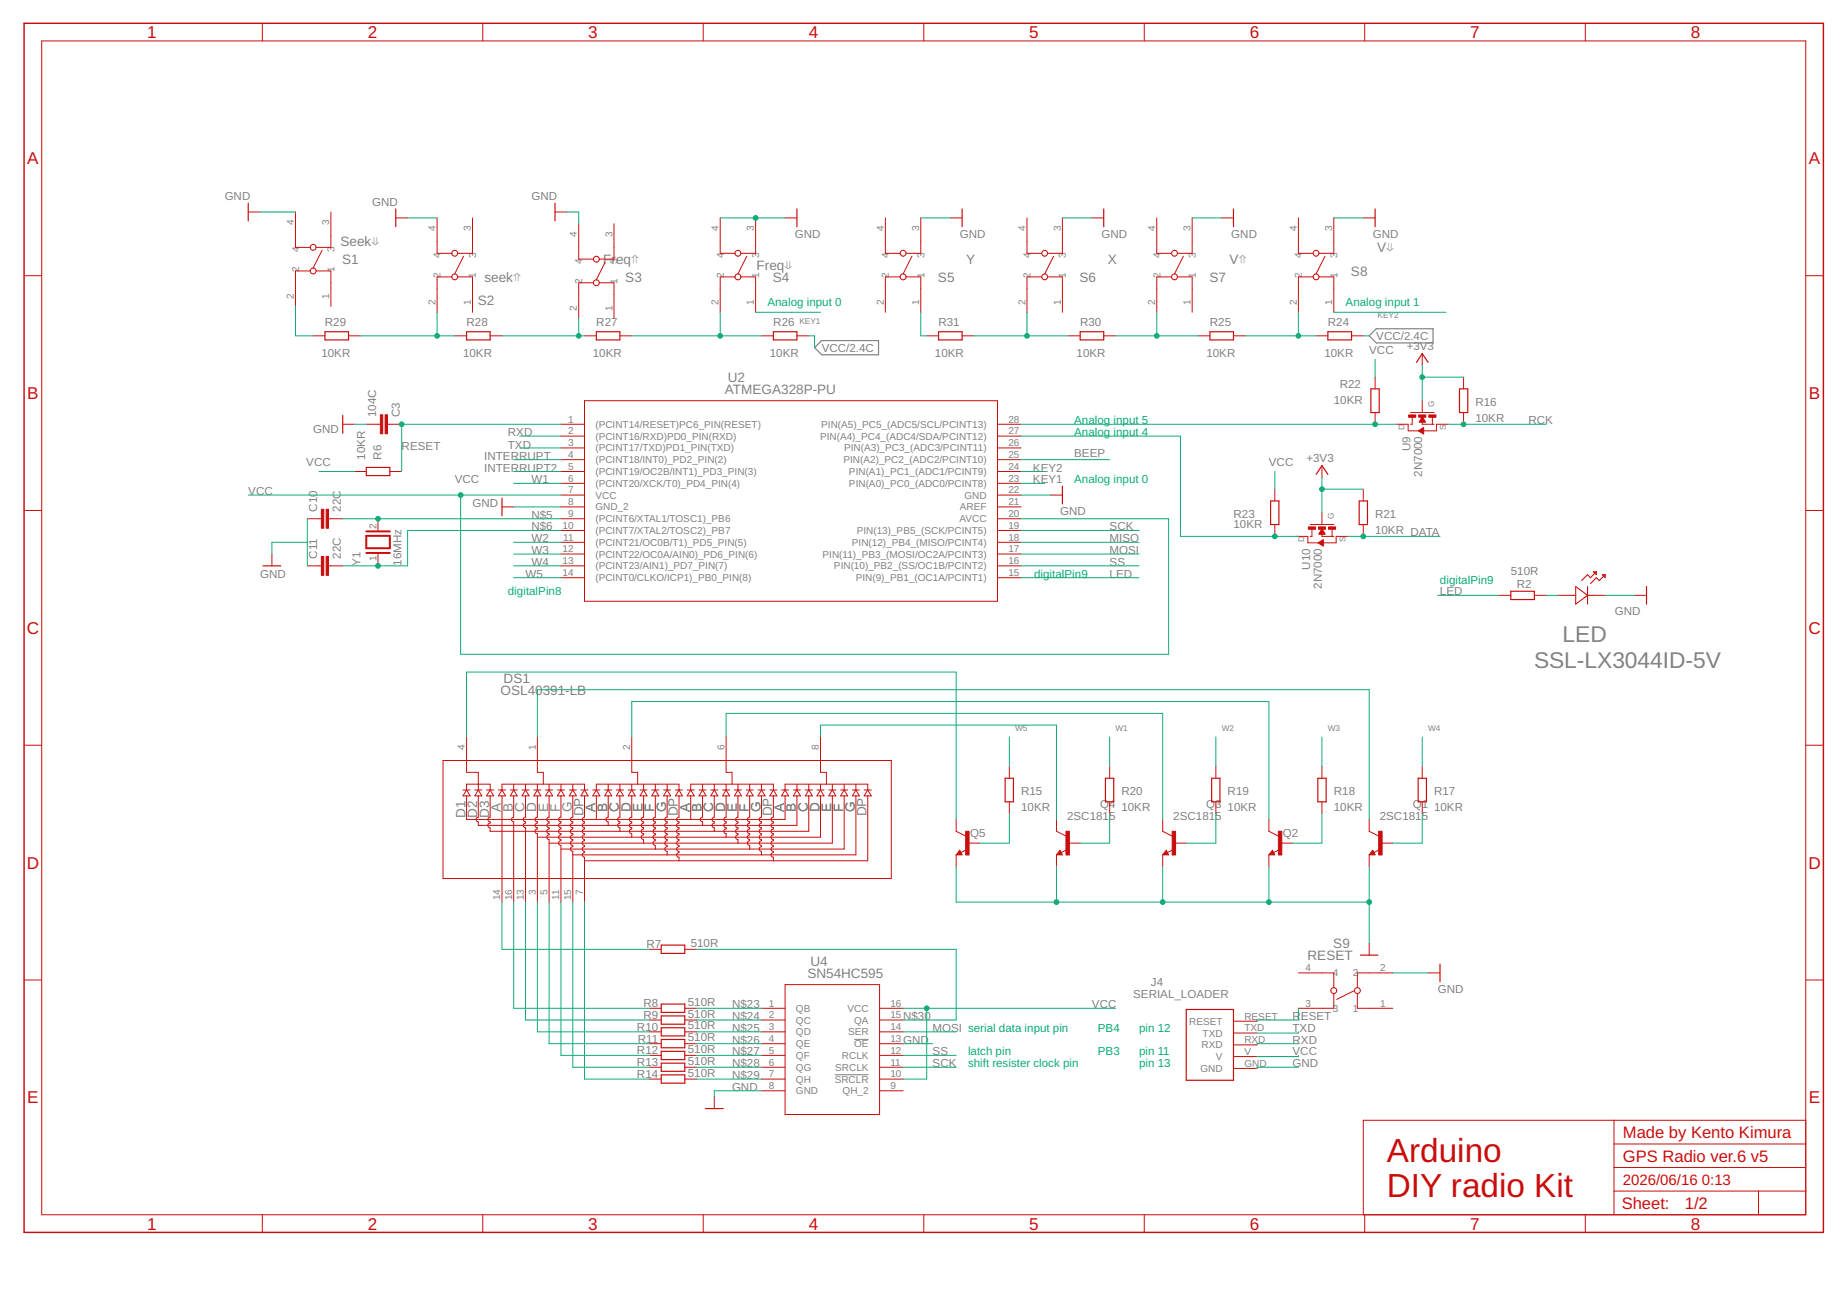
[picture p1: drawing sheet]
<svg xmlns="http://www.w3.org/2000/svg" width="297mm" height="210mm" viewBox="0 0 297 210" stroke-linecap="round" stroke-linejoin="round" font-family="sans-serif">
<path d="M134.2 172.9h5.5M137.4 167.2h2.3" fill="none" stroke="#808080" stroke-width=".16"/>
<path d="M131 55.9l1.1-1.1h9.2v2.3h-9.2zM221.3 52.9h9.2v2.3h-9.2l-1.1-1.2z" fill="none" stroke="#808080" stroke-width=".19"/>
<g fill="none" stroke="#c90d0c" stroke-width=".16">
<path d="M6.7 6.6h283.7v188.8h-283.7zM42.2 3.7v2.9M77.6 3.7v2.9M113.1 3.7v2.9M148.6 3.7v2.9M184 3.7v2.9M219.5 3.7v2.9M255 3.7v2.9M39.9 34.1h1.9M47.5 34.1v5.7h2.4M49.9 39.8a.48 .48 0 0 0 .5 .5 .48 .48 0 0 0 .4-.5M49.9 39.8a.48 .48 0 0 1 .5-.5 .48 .48 0 0 1 .4 .5"/>
<path d="M53.2 34.1v5.7h-2.4M63.6 35.1h2M70.3 35.1v5.6h2.4M76 35.1v5.6h-2.4M89.3 34.1h1.9M93.1 36v5.7h2.3M98.7 36v5.7h-2.3M115.8 35.1v5.6h2.4M121.5 35.1v5.6h-2.4M126.3 35.1h1.9M142.4 35.1v5.6h2.4M148.1 35.1v5.6h-2.4"/>
<path d="M152.8 35.1h1.9M165.2 35.1v5.6h2.3M170.9 35.1v5.6h-2.4M175.6 35.1h1.9M186 35.1v5.6h2.4M191.7 35.1v5.6h-2.3M196.5 35.1h1.9M208.8 35.1v5.6h2.4M214.5 35.1v5.6h-2.4M219.2 35.1h1.9M3.9 44.3h2.8M49.9 43.6a.48 .48 0 0 0 .5 .4 .48 .48 0 0 0 .4-.4"/>
<path d="M49.9 43.6h-2.4v5.7M50.4 43.1a.47 .47 0 0 0-.5 .5M50.4 43.1a.47 .47 0 0 1 .4 .5M50.4 54h1.9M50.8 43.6h2.4v5.7M51.8 40.3l-1.4 2.8M56 54h2M72.7 44.5a.48 .48 0 0 0 .4 .5 .48 .48 0 0 0 .5-.5M72.7 40.7a.48 .48 0 0 0 .4 .5 .48 .48 0 0 0 .5-.5M72.7 40.7a.48 .48 0 0 1 .4-.4 .48 .48 0 0 1 .5 .4M72.7 44.5h-2.4v5.7M73.1 44a.47 .47 0 0 0-.4 .5"/>
<path d="M73.1 44a.51 .51 0 0 1 .5 .5M73.1 54h1.9M73.6 44.5h2.4v5.7M74.5 41.2l-1.4 2.8M78.8 54h1.9M94 54h1.9M95.4 45.5a.47 .47 0 0 0 .5 .5 .47 .47 0 0 0 .5-.5M95.4 41.7a.47 .47 0 0 0 .5 .5 .47 .47 0 0 0 .5-.5M95.4 41.7a.47 .47 0 0 1 .5-.5 .47 .47 0 0 1 .5 .5M95.4 45.5h-2.3v5.7M95.9 45a.47 .47 0 0 0-.5 .5M95.9 45a.47 .47 0 0 1 .5 .5"/>
<path d="M96.4 45.5h2.3v5.7M97.3 42.2l-1.4 2.8M99.7 54h1.9M118.2 44.5a.48 .48 0 0 0 .5 .5 .48 .48 0 0 0 .4-.5M118.2 40.7a.48 .48 0 0 0 .5 .5 .48 .48 0 0 0 .4-.5M118.2 40.7a.48 .48 0 0 1 .5-.4 .48 .48 0 0 1 .4 .4M118.2 44.5h-2.4v5.7M118.7 44a.51 .51 0 0 0-.5 .5M118.7 44a.47 .47 0 0 1 .4 .5M119.1 44.5h2.4v5.7M120.1 41.2l-1.4 2.8M122.5 54h1.9"/>
<path d="M128.2 54h1.9M144.8 44.5a.48 .48 0 0 0 .4 .5 .48 .48 0 0 0 .5-.5M144.8 40.7a.48 .48 0 0 0 .4 .5 .48 .48 0 0 0 .5-.5M144.8 40.7a.48 .48 0 0 1 .4-.4 .48 .48 0 0 1 .5 .4M144.8 44.5h-2.4v5.7M145.2 44a.51 .51 0 0 0-.4 .5M145.2 44a.47 .47 0 0 1 .5 .5M145.7 44.5h2.4v5.7M146.7 41.2l-1.5 2.8M149 54h1.9M154.7 54h1.9M167.5 44.5a.48 .48 0 0 0 .5 .5 .48 .48 0 0 0 .5-.5"/>
<path d="M167.5 40.7a.48 .48 0 0 0 .5 .5 .48 .48 0 0 0 .5-.5M167.5 40.7a.48 .48 0 0 1 .5-.4 .48 .48 0 0 1 .5 .4M167.5 44.5h-2.3v5.7M168 44a.51 .51 0 0 0-.5 .5M168 44a.51 .51 0 0 1 .5 .5M168.5 44.5h2.4v5.7M169.4 41.2l-1.4 2.8M171.8 54h1.9M177.5 54h1.9M188.4 44.5a.48 .48 0 0 0 .5 .5 .48 .48 0 0 0 .5-.5M188.4 40.7a.48 .48 0 0 0 .5 .5 .48 .48 0 0 0 .5-.5M188.4 40.7a.48 .48 0 0 1 .5-.4 .48 .48 0 0 1 .5 .4"/>
<path d="M188.4 44.5h-2.4v5.7M188.9 44a.51 .51 0 0 0-.5 .5M188.9 44a.47 .47 0 0 1 .5 .5M189.4 44.5h2.3v5.7M190.3 41.2l-1.4 2.8M192.7 54h1.9M198.4 54h1.9M211.2 44.5a.48 .48 0 0 0 .5 .5 .48 .48 0 0 0 .4-.5M211.2 40.7a.48 .48 0 0 0 .5 .5 .48 .48 0 0 0 .4-.5M211.2 40.7a.48 .48 0 0 1 .5-.4 .48 .48 0 0 1 .4 .4M211.2 44.5h-2.4v5.7M211.7 44a.51 .51 0 0 0-.5 .5"/>
<path d="M211.7 44a.51 .51 0 0 1 .4 .5M211.7 54h1.9M212.1 44.5h2.4v5.7M213.1 41.2l-1.4 2.8M217.4 54h1.8M228.7 56.9v1.9M290.4 44.3h2.8M55.1 68.2h1.9M57 75.8h1.9M58.9 68.2h2.3M62.3 68.2h2.3M62.7 75.8h1.9"/>
<path d="M90.2 79.6h3.8M90.2 75.8h3.8M90.2 68.2h3.8M90.2 70.1h3.8M90.2 72.1h3.8M90.2 73.9h3.8M90.2 77.7h3.8M94 64.5h66.4v32.2h-66.4zM160.4 79.6h3.8M160.4 75.8h3.8M160.4 68.2h3.8M160.4 70.1h3.8"/>
<path d="M160.4 72.1h3.8M160.4 73.9h3.8M160.4 77.7h3.8M169 79.6h1.9M205 78.7v1.9M212.6 74.9v1.9M219.2 78.7v1.9M221.1 60.7v1.8M221.1 66.4v1.8M224.6 68.2h1.9v1.1h1.7M226.8 66.4h3.8M227.1 67.1v1.1h-.3"/>
<path d="M228.7 64.5v1.9M228.7 67.9v.3h1.9M230.4 67.1v1.1M232.9 68.2h-1.9v1.1h-2.1M235.4 60.7v1.8M235.4 66.4v1.8M3.9 82.1h2.8M43.7 89.1v1.9M49.4 83.4h2.3M49.4 91h2.3M52.8 83.4h2.3M52.8 91h2.3"/>
<path d="M60.8 83.4v1.9M60.8 89.1v1.9M80.7 81.5h1.9M90.2 83.4h3.8M90.2 91h3.8M90.2 81.5h3.8M90.2 85.3h3.8M90.2 87.2h3.8M90.2 89.1h3.8M90.2 92.9h3.8M160.4 83.4h3.8M160.4 91h3.8"/>
<path d="M160.4 81.5h3.8M160.4 85.3h3.8M160.4 87.2h3.8M160.4 89.1h3.8M160.4 92.9h3.8M205 84.4v1.9M208.4 86.3h1.9v1h1.7M210.7 84.4h3.8M211 85.1v1.2h-.3M212.6 82.5v1.9M212.6 85.9v.4h1.9M214.2 85.1v1.2"/>
<path d="M216.8 86.3h-1.9v1h-2.1M219.2 84.4v1.9M241.1 95.8h1.9M246.8 95.8h1.9M250.5 95.8h2M256.2 95.8h1.9M262.9 95.8h1.9M290.4 82.1h2.8M3.9 119.9h2.8M75 118.5v5.7h1.9v2.9M86.4 118.5v5.7h1v1.9M101.6 118.5v5.7h1v1.9"/>
<path d="M116.8 118.5v5.7h.9v1.9M132 118.5v5.7h.9v1.9M290.4 119.9h2.8M71.2 122.3h72.1v19h-72.1zM74.5 127.1h1.1M75 128v3.8h51.3v-3.8M75 127.1v-1h3.8v1M75 127.1l.6 .9h-1.1zM76.4 127.1h1.1M76.9 128v3.4a.37 .37 0 0 0-.3 .4 .37 .37 0 0 0 .3 .4v.6h51.3v-4.8M76.9 127.1l.6 .9h-1.1zM78.3 127.1h1.1"/>
<path d="M78.8 128v3.4a.37 .37 0 0 0-.4 .4 .37 .37 0 0 0 .4 .4v.2a.38 .38 0 0 0-.4 .4 .38 .38 0 0 0 .4 .3v.6h51.3v-5.7M78.8 127.1l.6 .9h-1.1zM80.2 127.1h1.1M80.7 127.1v-1h13.3v1M80.7 128v17.1M80.7 127.1l.6 .9h-1.1zM82.1 127.1h1.1M82.6 128v3.4a.37 .37 0 0 0-.3 .4 .37 .37 0 0 0 .3 .4v12.9M82.6 126.1v1M82.6 127.1l.6 .9h-1.1zM83.9 127.1h1.2M84.5 128v3.4a.37 .37 0 0 0-.4 .4 .37 .37 0 0 0 .4 .4v.2a.38 .38 0 0 0-.4 .4 .38 .38 0 0 0 .4 .3v12"/>
<path d="M84.5 126.1v1M84.5 127.1l.6 .9h-1.2zM85.9 127.1h1.1M86.4 128v3.4a.37 .37 0 0 0-.4 .4 .37 .37 0 0 0 .4 .4v.2a.38 .38 0 0 0-.4 .4 .38 .38 0 0 0 .4 .3v.2a.38 .38 0 0 0-.4 .4 .38 .38 0 0 0 .4 .4v11M86.4 126.1v1M86.4 127.1l.6 .9h-1.1zM87.7 127.1h1.2M88.3 128v3.4a.37 .37 0 0 0-.4 .4 .37 .37 0 0 0 .4 .4v.2a.38 .38 0 0 0-.4 .4 .38 .38 0 0 0 .4 .3v.2a.38 .38 0 0 0-.4 .4 .38 .38 0 0 0 .4 .4v.2a.38 .38 0 0 0-.4 .4 .38 .38 0 0 0 .4 .3v10.1M88.3 126.1v1M88.3 127.1l.6 .9h-1.2zM89.6 127.1h1.2M90.2 128v3.4a.37 .37 0 0 0-.4 .4 .37 .37 0 0 0 .4 .4v.2a.38 .38 0 0 0-.4 .4 .38 .38 0 0 0 .4 .3v.2a.38 .38 0 0 0-.4 .4 .38 .38 0 0 0 .4 .4v.2a.38 .38 0 0 0-.4 .4 .38 .38 0 0 0 .4 .3v.2a.38 .38 0 0 0-.4 .4 .38 .38 0 0 0 .4 .4v9.1"/>
<path d="M90.2 126.1v1M90.2 127.1l.6 .9h-1.2zM91.5 127.1h1.2M92.1 128v3.4a.37 .37 0 0 0-.4 .4 .37 .37 0 0 0 .4 .4v.2a.38 .38 0 0 0-.4 .4 .38 .38 0 0 0 .4 .3v.2a.38 .38 0 0 0-.4 .4 .38 .38 0 0 0 .4 .4v.2a.38 .38 0 0 0-.4 .4 .38 .38 0 0 0 .4 .3v.2a.38 .38 0 0 0-.4 .4 .38 .38 0 0 0 .4 .4v.2a.38 .38 0 0 0-.4 .4 .38 .38 0 0 0 .4 .3v8.2M92.1 126.1v1M92.1 127.1l.6 .9h-1.2zM93.4 127.1h1.2M94 128v3.4a.37 .37 0 0 0-.4 .4 .37 .37 0 0 0 .4 .4v.2a.38 .38 0 0 0-.4 .4 .38 .38 0 0 0 .4 .3v.2a.38 .38 0 0 0-.4 .4 .38 .38 0 0 0 .4 .4v.2a.38 .38 0 0 0-.4 .4 .38 .38 0 0 0 .4 .3v.2a.38 .38 0 0 0-.4 .4 .38 .38 0 0 0 .4 .4v.2a.38 .38 0 0 0-.4 .4 .38 .38 0 0 0 .4 .3v.2a.38 .38 0 0 0-.4 .4 .38 .38 0 0 0 .4 .4v7.2M94 127.1l.6 .9h-1.2zM95.3 127.1h1.2M95.9 127.1v-1h13.3v1M95.9 127.1l.6 .9h-1.2z"/>
<path d="M95.9 128v3.8M97.2 127.1h1.2M97.8 128v3.4a.37 .37 0 0 0-.4 .4 .37 .37 0 0 0 .4 .4v.6M97.8 126.1v1M97.8 127.1l.6 .9h-1.2zM99.1 127.1h1.2M99.7 128v3.4a.37 .37 0 0 0-.4 .4 .37 .37 0 0 0 .4 .4v.2a.38 .38 0 0 0-.4 .4 .38 .38 0 0 0 .4 .3v.6M99.7 126.1v1M99.7 127.1l.6 .9h-1.2zM101 127.1h1.2M101.6 128v3.4a.37 .37 0 0 0-.4 .4 .37 .37 0 0 0 .4 .4v.2a.38 .38 0 0 0-.4 .4 .38 .38 0 0 0 .4 .3v.2a.38 .38 0 0 0-.4 .4 .38 .38 0 0 0 .4 .4v.6M101.6 126.1v1"/>
<path d="M101.6 127.1l.6 .9h-1.2zM102.9 127.1h1.2M103.5 128v3.4a.37 .37 0 0 0-.4 .4 .37 .37 0 0 0 .4 .4v.2a.38 .38 0 0 0-.4 .4 .38 .38 0 0 0 .4 .3v.2a.38 .38 0 0 0-.4 .4 .38 .38 0 0 0 .4 .4v.2a.38 .38 0 0 0-.4 .4 .38 .38 0 0 0 .4 .3v.6M103.5 126.1v1M103.5 127.1l.6 .9h-1.2zM104.8 127.1h1.2M105.4 128v3.4a.37 .37 0 0 0-.4 .4 .37 .37 0 0 0 .4 .4v.2a.38 .38 0 0 0-.4 .4 .38 .38 0 0 0 .4 .3v.2a.38 .38 0 0 0-.4 .4 .38 .38 0 0 0 .4 .4v.2a.38 .38 0 0 0-.4 .4 .38 .38 0 0 0 .4 .3v.2a.38 .38 0 0 0-.4 .4 .38 .38 0 0 0 .4 .4v.6M105.4 126.1v1M105.4 127.1l.6 .9h-1.2zM106.7 127.1h1.2M107.3 128v3.4a.37 .37 0 0 0-.4 .4 .37 .37 0 0 0 .4 .4v.2a.38 .38 0 0 0-.4 .4 .38 .38 0 0 0 .4 .3v.2a.38 .38 0 0 0-.4 .4 .38 .38 0 0 0 .4 .4v.2a.38 .38 0 0 0-.4 .4 .38 .38 0 0 0 .4 .3v.2a.38 .38 0 0 0-.4 .4 .38 .38 0 0 0 .4 .4v.2a.38 .38 0 0 0-.4 .4 .38 .38 0 0 0 .4 .3v.6M107.3 126.1v1"/>
<path d="M107.3 127.1l.6 .9h-1.2zM108.6 127.1h1.1M109.2 128v3.4a.37 .37 0 0 0-.4 .4 .37 .37 0 0 0 .4 .4v.2a.38 .38 0 0 0-.4 .4 .38 .38 0 0 0 .4 .3v.2a.38 .38 0 0 0-.4 .4 .38 .38 0 0 0 .4 .4v.2a.38 .38 0 0 0-.4 .4 .38 .38 0 0 0 .4 .3v.2a.38 .38 0 0 0-.4 .4 .38 .38 0 0 0 .4 .4v.2a.38 .38 0 0 0-.4 .4 .38 .38 0 0 0 .4 .3v.2a.38 .38 0 0 0-.4 .4 .38 .38 0 0 0 .4 .4v.6M109.2 127.1l.5 .9h-1.1zM110.5 127.1h1.2M111.1 127.1v-1h13.3v1M111.1 127.1l.6 .9h-1.2zM111.1 128v3.8M112.4 127.1h1.2M113 128v3.4a.37 .37 0 0 0-.4 .4 .37 .37 0 0 0 .4 .4v.6M113 126.1v1M113 127.1l.6 .9h-1.2z"/>
<path d="M114.3 127.1h1.1M114.9 128v3.4a.37 .37 0 0 0-.4 .4 .37 .37 0 0 0 .4 .4v.2a.38 .38 0 0 0-.4 .4 .38 .38 0 0 0 .4 .3v.6M114.9 126.1v1M114.9 127.1l.5 .9h-1.1zM116.2 127.1h1.1M116.8 128v3.4a.37 .37 0 0 0-.4 .4 .37 .37 0 0 0 .4 .4v.2a.38 .38 0 0 0-.4 .4 .38 .38 0 0 0 .4 .3v.2a.38 .38 0 0 0-.4 .4 .38 .38 0 0 0 .4 .4v.6M116.8 126.1v1M116.8 127.1l.5 .9h-1.1zM118.1 127.1h1.2M118.7 128v3.4a.37 .37 0 0 0-.4 .4 .37 .37 0 0 0 .4 .4v.2a.38 .38 0 0 0-.4 .4 .38 .38 0 0 0 .4 .3v.2a.38 .38 0 0 0-.4 .4 .38 .38 0 0 0 .4 .4v.2a.38 .38 0 0 0-.4 .4 .38 .38 0 0 0 .4 .3v.6M118.7 126.1v1M118.7 127.1l.6 .9h-1.2z"/>
<path d="M120 127.1h1.1M120.6 128v3.4a.37 .37 0 0 0-.4 .4 .37 .37 0 0 0 .4 .4v.2a.38 .38 0 0 0-.4 .4 .38 .38 0 0 0 .4 .3v.2a.38 .38 0 0 0-.4 .4 .38 .38 0 0 0 .4 .4v.2a.38 .38 0 0 0-.4 .4 .38 .38 0 0 0 .4 .3v.2a.38 .38 0 0 0-.4 .4 .38 .38 0 0 0 .4 .4v.6M120.6 126.1v1M120.6 127.1l.5 .9h-1.1zM121.9 127.1h1.1M122.5 128v3.4a.37 .37 0 0 0-.4 .4 .37 .37 0 0 0 .4 .4v.2a.38 .38 0 0 0-.4 .4 .38 .38 0 0 0 .4 .3v.2a.38 .38 0 0 0-.4 .4 .38 .38 0 0 0 .4 .4v.2a.38 .38 0 0 0-.4 .4 .38 .38 0 0 0 .4 .3v.2a.38 .38 0 0 0-.4 .4 .38 .38 0 0 0 .4 .4v.2a.38 .38 0 0 0-.4 .4 .38 .38 0 0 0 .4 .3v.6M122.5 126.1v1M122.5 127.1l.5 .9h-1.1zM123.8 127.1h1.1M124.4 128v3.4a.37 .37 0 0 0-.4 .4 .37 .37 0 0 0 .4 .4v.2a.38 .38 0 0 0-.4 .4 .38 .38 0 0 0 .4 .3v.2a.38 .38 0 0 0-.4 .4 .38 .38 0 0 0 .4 .4v.2a.38 .38 0 0 0-.4 .4 .38 .38 0 0 0 .4 .3v.2a.38 .38 0 0 0-.4 .4 .38 .38 0 0 0 .4 .4v.2a.38 .38 0 0 0-.4 .4 .38 .38 0 0 0 .4 .3v.2a.38 .38 0 0 0-.4 .4 .38 .38 0 0 0 .4 .4v.6M124.4 127.1l.5 .9h-1.1zM125.7 127.1h1.1"/>
<path d="M126.3 127.1v-1h13.3v1M126.3 127.1l.5 .9h-1.1zM127.6 127.1h1.1M128.2 127.1l.5 .9h-1.1zM128.2 126.1v1M129.5 127.1h1.1M130.1 127.1l.5 .9h-1.1zM130.1 126.1v1M131.4 127.1h1.1M132 126.1v1M132 128v6.7h-45.6M132 127.1l.5 .9h-1.1z"/>
<path d="M133.3 127.1h1.1M133.9 128v7.6h-45.6M133.9 127.1l.5 .9h-1.1zM133.9 126.1v1M135.2 127.1h1.1M135.8 128v8.6h-45.6M135.8 127.1l.5 .9h-1.1zM135.8 126.1v1M137.1 127.1h1.1M137.6 128v9.5h-45.5M137.6 127.1l.6 .9h-1.1zM137.6 126.1v1"/>
<path d="M139 127.1h1.1M139.6 128v10.5h-45.6M139.6 127.1l.5 .9h-1.1zM153.8 131.8v1.9l1.5 .8M153.8 137.5v1.9M154.3 136.8l.4 .7h-.9zM155.4 136.7l-.9 .4M155.7 135.6h1.9M162.3 123.3v1.9M162.3 129v1.9M169.9 131.8v1.9l1.5 .8M169.9 137.5v1.9"/>
<path d="M170.5 136.8l.4 .7h-1zM171.6 136.7l-.9 .4M171.8 135.6h1.9M178.5 123.3v1.9M178.5 129v1.9M187 131.8v1.9l1.5 .8M187 137.5v1.9M187.6 136.8l.3 .7h-.9zM188.7 136.7l-1 .4M188.9 135.6h1.9M195.5 123.3v1.9M195.5 129v1.9"/>
<path d="M204.1 131.8v1.9l1.5 .8M204.1 137.5v1.9M204.6 136.8l.4 .7h-.9zM205.7 136.7l-.9 .4M206 135.6h1.9M212.6 123.3v1.9M212.6 129v1.9M220.2 131.8v1.9l1.5 .8M220.2 137.5v1.9M220.8 136.8l.3 .7h-.9zM221.9 136.7l-1 .4M222.1 135.6h1.9"/>
<path d="M228.7 123.3v1.9M228.7 129v1.9M3.9 157.6h2.8M104.4 152.7h1.9M110.1 152.7h1.9M126.3 158.4h15.2v20.9h-15.2zM208.8 156.5h5.7v2.4M214.5 158.9a.48 .48 0 0 1 .5 .4 .48 .48 0 0 1-.5 .5M214.5 158.9a.48 .48 0 0 0-.5 .4 .48 .48 0 0 0 .5 .5M214.5 159.8v2.4h-5.7M217.8 159.3a.47 .47 0 0 0 .5 .5M217.8 159.3l-2.8 1.5"/>
<path d="M218.3 158.9a.44 .44 0 0 0-.5 .4M218.3 158.9a.48 .48 0 0 1 .5 .4 .48 .48 0 0 1-.5 .5M218.3 159.8v2.4h5.7M220.2 151.7v1.9M224 156.5h-5.7v2.4M229.7 156.5h1.9M290.4 157.6h2.8M104.4 162.2h1.9M104.4 164.1h1.9M104.4 166h1.9M104.4 167.9h1.9M104.4 169.8h1.9"/>
<path d="M104.4 171.7h1.9M104.4 173.6h1.9M110.1 162.2h1.9M110.1 164.1h1.9M110.1 166h1.9M110.1 167.9h1.9M110.1 169.8h1.9M110.1 171.7h1.9M110.1 173.6h1.9M114.9 176.4v1.9M122.5 162.2h3.8M122.5 164.1h3.8"/>
<path d="M122.5 166h3.8M122.5 167.9h3.8M122.5 169.8h3.8M122.5 171.7h3.8M122.5 173.6h3.8M122.5 175.5h3.8M141.5 162.2h3.7M141.5 164.1h3.7M141.5 166h3.7M141.5 167.9h3.7M141.5 169.8h3.7M141.5 171.7h3.7"/>
<path d="M141.5 173.6h3.7M141.5 175.5h3.7M198.4 166.2h3.8M198.4 168.1h3.8M198.4 164.3h3.8M198.4 169.9h3.8M198.4 171.9h3.8M42.2 195.4v2.8M77.6 195.4v2.8M113.1 195.4v2.8M148.6 195.4v2.8M184 195.4v2.8"/>
<path d="M219.5 195.4v2.8M255 195.4v2.8M259.6 191.6h30.8M259.6 180.2v15.2M259.6 187.8h30.8M259.6 184h30.8M282.8 191.6v3.8M290.4 180.2h-71.2v15.2"/>
</g>
<path d="M3.9 3.7h289.3v194.5h-289.3z" fill="none" stroke="#c90d0c" stroke-width=".23"/>
<g fill="none" stroke="#c90d0c" stroke-width=".19">
<path d="M39.9 32.7v2.8M63.6 33.6v2.9M89.3 32.7v2.8M128.2 33.6v2.9M154.7 33.6v2.9M177.5 33.6v2.9M198.4 33.6v2.9M221.1 33.6v2.9M52.3 53.4h3.7v1.3h-3.7zM75 53.4h3.8v1.3h-3.8zM95.9 53.4h3.8v1.3h-3.8zM124.4 53.4h3.8v1.3h-3.8z"/>
<path d="M150.9 53.4h3.8v1.3h-3.8zM173.7 53.4h3.8v1.3h-3.8zM194.6 53.4h3.8v1.3h-3.8zM213.6 53.4h3.8v1.3h-3.8zM227.8 58.3l.9-1.4 1 1.4M55.1 66.8v2.9M58.9 75.2h3.8v1.3h-3.8zM170.9 78.2v2.8M211.7 76.3l.9-1.4 1 1.4M220.5 62.5h1.3v3.9h-1.3zM234.7 62.5h1.4v3.9h-1.4zM42.3 91h2.8"/>
<path d="M80.7 80.1v2.9M204.3 80.6h1.4v3.8h-1.4zM218.6 80.6h1.3v3.8h-1.3zM243 95.1h3.8v1.3h-3.8zM264.8 94.3v2.9M154.3 137.1v.2h.2l-.2-.4-.3 .5h.5M161.6 125.2h1.4v3.8h-1.4zM170.5 137.1l-.1 .2h.3l-.2-.4-.4 .5h.6M177.8 125.2h1.3v3.8h-1.3zM187.6 137.1l-.1 .2h.2l-.1-.4-.4 .5h.5M194.9 125.2h1.3v3.8h-1.3zM204.6 137.1l-.1 .2h.3l-.2-.4-.3 .5h.5"/>
<path d="M211.9 125.2h1.4v3.8h-1.4zM220.8 137.1l-.1 .2h.3l-.2-.4-.4 .5h.6M228.1 125.2h1.3v3.8h-1.3zM106.3 152h3.8v1.4h-3.8zM218.8 153.6h2.8M231.6 155.1v2.8M106.3 161.5h3.8v1.3h-3.8zM106.3 163.4h3.8v1.3h-3.8zM106.3 165.3h3.8v1.3h-3.8zM106.3 167.2h3.8v1.3h-3.8zM106.3 169.1h3.8v1.3h-3.8zM106.3 171h3.8v1.3h-3.8z"/>
<path d="M106.3 172.9h3.8v1.3h-3.8zM113.5 178.3h2.8M190.8 162.4h7.6v11.4h-7.6z"/>
</g>
<g fill="#c90d0c" stroke="#c90d0c" stroke-width=".16">
<path d="M171.4 133.7h.6v3.8h-.6z"/>
<path d="M188.5 133.7h.6v3.8h-.6z"/>
<path d="M205.6 133.7h.5v3.8h-.5z"/>
<path d="M221.7 133.7h.6v3.8h-.6z"/>
<path d="M155.3 133.7h.6v3.8h-.6z"/>
<path d="M52.5 81.9h.3v3.1h-.3z"/>
<path d="M51.7 81.9h.4v3.1h-.4z"/>
<path d="M52.5 89.5h.3v3h-.3z"/>
<path d="M51.7 89.5h.4v3h-.4z"/>
<path d="M61.2 66.7h.4v3.1h-.4z"/>
<path d="M61.9 66.7h.4v3.1h-.4z"/>
<path d="M226.5 66.7h1.2v.4h-1.2z"/>
<path d="M228.2 66.7h1.1v.4h-1.1z"/>
<path d="M229.8 66.7h1.1v.4h-1.1z"/>
<path d="M210.4 84.8h1.2v.3h-1.2z"/>
<path d="M212 84.8h1.2v.3h-1.2z"/>
<path d="M213.7 84.8h1.1v.3h-1.1z"/>
</g>
<path d="M58.9 86.2h3.8v2h-3.8zM58.9 85.5h3.8M58.9 88.9h3.8" fill="none" stroke="#c90d0c" stroke-width=".32"/>
<path d="M252.5 95.8h.9M253.4 94.3l1.9 1.5-1.9 1.4zM255.3 95.8h.9M255.3 94.3v2.9M256.2 92h.5v.4zM256.7 92l-.9 .9-.5-.5-.9 1M257.7 92.4h.4v.5zM258.1 92.4l-.9 1-.5-.5-.9 1" fill="none" stroke="#c90d0c" stroke-width=".17"/>
<g fill="#c90d0c" stroke="#c90d0c" stroke-width=".16">
<path d="M228.7 67l.5 .9h-1z" fill-rule="evenodd"/>
<path d="M228.1 69.3l.9-.5v1z" fill-rule="evenodd"/>
<path d="M212.6 85.1l.5 .8h-1z" fill-rule="evenodd"/>
<path d="M212 87.3l.8-.5v1z" fill-rule="evenodd"/>
</g>
<g fill="none" stroke="#0dab76" stroke-width=".16">
<path d="M41.8 34.1h5.7M65.6 35.1h4.7M91.2 34.1h1.9v1.9M115.8 35.1h10.5M148.1 35.1h4.7M170.9 35.1h4.7M191.7 35.1h4.8M214.5 35.1h4.7M47.5 49.3v4.7h2.9M58 54h15.1M70.3 50.2v3.8M80.7 54h13.3"/>
<path d="M93.1 51.2v2.8M101.6 54h20.9M115.8 50.2v3.8M121.5 50.2h10.5M130.1 54h.9v1.9M148.1 50.2v3.8h.9M156.6 54h15.2M165.2 50.2v3.8M179.4 54h13.3M186 50.2v3.8M200.3 54h11.4M208.8 50.2v3.8"/>
<path d="M214.5 50.2h18M219.2 54h1M221.1 57.8v2.9M228.7 58.8v5.7M39.9 79.6h50.3M51.3 75.8h5.7M57 68.2h1.9M74.1 79.6v25.6h113.8v-21.8h-23.7M82.6 77.7h7.6M82.6 75.8h7.6M82.6 73.9h7.6M83.6 72.1h6.6"/>
<path d="M83.6 70.1h6.6M90.2 68.2h-25.6v7.6M164.2 79.6h4.8M164.2 68.2h60.4M164.2 70.1h25.6v16.2h19M164.2 77.7h3.8M164.2 75.8h3.8M164.2 73.9h14.3M205 75.8v2.9M212.6 76.8v5.7M212.6 78.7h6.6M228.7 60.7h6.7"/>
<path d="M232.9 68.2h15.8M49.4 87.2h-5.7v1.9M49.4 83.4v7.6M55.1 83.4h35.1M82.6 89.1h7.6M82.6 87.2h7.6M82.6 81.5h7.6M82.6 91h7.6M82.6 92.9h7.6M90.2 85.3h-24.6v5.7h-10.5M164.2 89.1h19M164.2 87.2h19"/>
<path d="M164.2 85.3h19M164.2 91h19M164.2 92.9h19M216.8 86.3h14.8M231.2 95.8h9.9M248.7 95.8h1.8M258.1 95.8h4.8M75 118.5v-10.4h78.8v23.7M86.4 118.5v-7.6h133.8v20.9M101.6 118.5v-5.7h102.5v19M116.8 118.5v-3.8h70.2v17.1M132 118.5v-1.9h37.9v15.2"/>
<path d="M162.3 118.5v4.8M178.5 118.5v4.8M195.5 118.5v4.8M212.6 118.5v4.8M228.7 118.5v4.8M153.8 139.4v5.7h66.4M162.3 130.9v4.7h-4.7M169.9 139.4v5.7M178.5 130.9v4.7h-4.8M187 139.4v5.7M195.5 130.9v4.7h-4.7M204.1 139.4v5.7"/>
<path d="M212.6 130.9v4.7h-4.7M220.2 139.4v12.3M228.7 130.9v4.7h-4.7M80.7 145.1v7.6h23.7M82.6 145.1v17.1h21.8M84.5 145.1v19h19.9M86.4 145.1v20.9h18M88.3 145.1v22.8h16.1M90.2 145.1v24.7h14.2M92.1 145.1v26.6h12.3M94 145.1v28.5h10.4M112 152.7h41.8v11.4h-8.6"/>
<path d="M224 156.5h5.7M112 166h10.5M112 171.7h10.5M112 167.9h10.5M112 162.2h10.5M112 164.1h10.5M112 169.8h10.5M112 173.6h10.5M122.5 175.5h-7.6v.9M145.2 166h8.6M145.2 171.7h8.6M145.2 167.9h4.8"/>
<path d="M145.2 162.2h34.2M145.2 169.8h8.6M149 162.2v11.4h-3.8M208.8 171.7h-6.6v.2M208.8 167.9h-6.6v.2M208.8 162.2v1.9h-6.6v.2M208.8 166v.2h-6.6M208.8 169.8v.1h-6.6"/>
</g>
<g fill="#0dab76" stroke="#0dab76" stroke-width=".16">
<circle cx="187" cy="145.1" r=".38"/>
<circle cx="204.1" cy="145.1" r=".38"/>
<circle cx="220.2" cy="145.1" r=".38"/>
<circle cx="169.9" cy="145.1" r=".38"/>
<circle cx="121.5" cy="35.1" r=".38"/>
<circle cx="219.2" cy="86.3" r=".38"/>
<circle cx="64.6" cy="68.2" r=".38"/>
<circle cx="60.8" cy="83.4" r=".38"/>
<circle cx="60.8" cy="91" r=".38"/>
<circle cx="149" cy="162.2" r=".38"/>
<circle cx="74.1" cy="79.6" r=".38"/>
<circle cx="235.4" cy="68.2" r=".38"/>
<circle cx="205" cy="86.3" r=".38"/>
<circle cx="221.1" cy="68.2" r=".38"/>
<circle cx="228.7" cy="60.7" r=".38"/>
<circle cx="212.6" cy="78.7" r=".38"/>
<circle cx="208.8" cy="54" r=".38"/>
<circle cx="186" cy="54" r=".38"/>
<circle cx="115.8" cy="54" r=".38"/>
<circle cx="93.1" cy="54" r=".38"/>
<circle cx="70.3" cy="54" r=".38"/>
<circle cx="165.2" cy="54" r=".38"/>
</g>
<g font-size="5.4" fill="#c90d0c">
<text x="223" y="186.8">Arduino</text>
<text x="223" y="192.5">DIY radio Kit</text>
</g>
<g font-size="3.7" fill="#808080">
<text x="246.7" y="107.5">SSL-LX3044ID-5V</text>
<text x="251.3" y="103.2">LED</text>
</g>
<g font-size="2.8" fill="#c90d0c">
<text x="23.7" y="6.1">1</text>
<text x="59.1" y="6.1">2</text>
<text x="94.6" y="6.1">3</text>
<text x="130.1" y="6.1">4</text>
<text x="165.5" y="6.1">5</text>
<text x="201" y="6.1">6</text>
<text x="236.5" y="6.1">7</text>
<text x="271.9" y="6.1">8</text>
<text x="4.4" y="26.4">A</text>
<text x="290.9" y="26.4">A</text>
<text x="4.4" y="64.2">B</text>
<text x="290.9" y="64.2">B</text>
<text x="4.3" y="102">C</text>
<text x="290.8" y="102">C</text>
<text x="4.3" y="139.7">D</text>
<text x="290.8" y="139.7">D</text>
<text x="4.4" y="177.5">E</text>
<text x="290.9" y="177.5">E</text>
<text x="23.7" y="197.8">1</text>
<text x="59.1" y="197.8">2</text>
<text x="94.6" y="197.8">3</text>
<text x="130.1" y="197.8">4</text>
<text x="165.5" y="197.8">5</text>
<text x="201" y="197.8">6</text>
<text x="236.5" y="197.8">7</text>
<text x="271.9" y="197.8">8</text>
</g>
<g font-size="2.7" fill="#c90d0c">
<text x="261" y="183">Made by Kento Kimura</text>
<text x="261" y="186.8">GPS Radio ver.6 v5</text>
<text x="260.8" y="194.5">Sheet:</text>
<text x="271" y="194.4">1/2</text>
</g>
<g font-size="2.4" fill="#c90d0c">
<text x="261" y="190.6">2026/06/16</text>
<text x="273.7" y="190.6">0:13</text>
</g>
<g font-size="2.2" fill="#808080">
<text x="54.8" y="39.6">Seek⇓</text>
<text x="221.5" y="40.6">V⇓</text>
<text x="55" y="42.5">S1</text>
<text x="77.9" y="45.3">seek⇑</text>
<text x="97" y="42.5">Freq⇑</text>
<text x="100.6" y="45.3">S3</text>
<text x="121.7" y="43.4">Freq⇓</text>
<text x="124.3" y="45.3">S4</text>
<text x="150.8" y="45.3">S5</text>
<text x="155.4" y="42.5">Y</text>
<text x="173.6" y="45.3">S6</text>
<text x="178.1" y="42.5">X</text>
<text x="194.5" y="45.3">S7</text>
<text x="197.8" y="42.5">V⇑</text>
<text x="217.3" y="44.4">S8</text>
<text x="76.8" y="49.1">S2</text>
<text x="116.6" y="63.3">ATMEGA328P-PU</text>
<text x="117" y="61.4">U2</text>
<text x="80.5" y="111.7">OSL40391-LB</text>
<text x="81" y="109.8">DS1</text>
<text x="74.9" y="131.6" transform="rotate(-90 74.9 131.6)">D1</text>
<text x="76.8" y="131.6" transform="rotate(-90 76.8 131.6)">D2</text>
<text x="78.7" y="131.6" transform="rotate(-90 78.7 131.6)">D3</text>
<text x="80.6" y="130.6" transform="rotate(-90 80.6 130.6)">A</text>
<text x="82.5" y="130.6" transform="rotate(-90 82.5 130.6)">B</text>
<text x="84.3" y="130.6" transform="rotate(-90 84.3 130.6)">C</text>
<text x="86.2" y="130.6" transform="rotate(-90 86.2 130.6)">D</text>
<text x="88.1" y="130.6" transform="rotate(-90 88.1 130.6)">E</text>
<text x="90" y="130.6" transform="rotate(-90 90 130.6)">F</text>
<text x="91.9" y="130.6" transform="rotate(-90 91.9 130.6)">G</text>
<text x="93.8" y="131.3" transform="rotate(-90 93.8 131.3)">DP</text>
<text x="95.7" y="130.6" transform="rotate(-90 95.7 130.6)">A</text>
<text x="97.6" y="130.6" transform="rotate(-90 97.6 130.6)">B</text>
<text x="99.5" y="130.6" transform="rotate(-90 99.5 130.6)">C</text>
<text x="101.4" y="130.6" transform="rotate(-90 101.4 130.6)">D</text>
<text x="103.3" y="130.6" transform="rotate(-90 103.3 130.6)">E</text>
<text x="105.2" y="130.6" transform="rotate(-90 105.2 130.6)">F</text>
<text x="107.1" y="130.6" transform="rotate(-90 107.1 130.6)">G</text>
<text x="109" y="131.3" transform="rotate(-90 109 131.3)">DP</text>
<text x="110.9" y="130.6" transform="rotate(-90 110.9 130.6)">A</text>
<text x="112.8" y="130.6" transform="rotate(-90 112.8 130.6)">B</text>
<text x="114.7" y="130.6" transform="rotate(-90 114.7 130.6)">C</text>
<text x="116.6" y="130.6" transform="rotate(-90 116.6 130.6)">D</text>
<text x="118.5" y="130.6" transform="rotate(-90 118.5 130.6)">E</text>
<text x="120.4" y="130.6" transform="rotate(-90 120.4 130.6)">F</text>
<text x="122.3" y="130.6" transform="rotate(-90 122.3 130.6)">G</text>
<text x="124.2" y="131.3" transform="rotate(-90 124.2 131.3)">DP</text>
<text x="126.1" y="130.6" transform="rotate(-90 126.1 130.6)">A</text>
<text x="128" y="130.6" transform="rotate(-90 128 130.6)">B</text>
<text x="129.9" y="130.6" transform="rotate(-90 129.9 130.6)">C</text>
<text x="131.8" y="130.6" transform="rotate(-90 131.8 130.6)">D</text>
<text x="133.7" y="130.6" transform="rotate(-90 133.7 130.6)">E</text>
<text x="135.6" y="130.6" transform="rotate(-90 135.6 130.6)">F</text>
<text x="137.5" y="130.6" transform="rotate(-90 137.5 130.6)">G</text>
<text x="139.4" y="131.3" transform="rotate(-90 139.4 131.3)">DP</text>
<text x="130.3" y="155.4">U4</text>
<text x="210.3" y="154.4">RESET</text>
<text x="214.4" y="152.5">S9</text>
<text x="129.9" y="157.3">SN54HC595</text>
</g>
<g font-size="1.9" fill="#808080">
<text x="36.1" y="32.2">GND</text>
<text x="59.9" y="33.1">GND</text>
<text x="85.5" y="32.2">GND</text>
<text x="127.8" y="38.3">GND</text>
<text x="154.4" y="38.3">GND</text>
<text x="177.1" y="38.3">GND</text>
<text x="198" y="38.3">GND</text>
<text x="220.8" y="38.3">GND</text>
<text x="52.2" y="52.5">R29</text>
<text x="75" y="52.5">R28</text>
<text x="95.9" y="52.5">R27</text>
<text x="124.4" y="52.5">R26</text>
<text x="150.9" y="52.5">R31</text>
<text x="173.7" y="52.5">R30</text>
<text x="194.6" y="52.5">R25</text>
<text x="213.5" y="52.5">R24</text>
<text x="51.7" y="57.4">10KR</text>
<text x="74.5" y="57.4">10KR</text>
<text x="95.3" y="57.4">10KR</text>
<text x="123.8" y="57.4">10KR</text>
<text x="132.1" y="56.6">VCC/2.4C</text>
<text x="150.4" y="57.4">10KR</text>
<text x="173.1" y="57.4">10KR</text>
<text x="194" y="57.4">10KR</text>
<text x="213" y="57.4">10KR</text>
<text x="220.2" y="56.9">VCC</text>
<text x="221.3" y="54.7">VCC/2.4C</text>
<text x="226.2" y="56.3">+3V3</text>
<text x="214.5" y="65">10KR</text>
<text x="215.5" y="62.4">R22</text>
<text x="237.3" y="65.2">R16</text>
<text x="50.4" y="69.6">GND</text>
<text x="60.5" y="67.1" transform="rotate(-90 60.5 67.1)">104C</text>
<text x="64.3" y="67.1" transform="rotate(-90 64.3 67.1)">C3</text>
<text x="81.7" y="70.1">RXD</text>
<text x="237.3" y="67.9">10KR</text>
<text x="245.8" y="68.2">RCK</text>
<text x="49.3" y="74.9">VCC</text>
<text x="58.7" y="73.9" transform="rotate(-90 58.7 73.9)">10KR</text>
<text x="61.4" y="73.9" transform="rotate(-90 61.4 73.9)">R6</text>
<text x="64.6" y="72.4">RESET</text>
<text x="73.1" y="77.7">VCC</text>
<text x="77.9" y="73.9">INTERRUPT</text>
<text x="77.9" y="75.8">INTERRUPT2</text>
<text x="81.7" y="72.2">TXD</text>
<text x="85.5" y="77.7">W1</text>
<text x="166.1" y="77.7">KEY1</text>
<text x="166.1" y="75.8">KEY2</text>
<text x="172.8" y="73.6">BEEP</text>
<text x="204.1" y="74.9">VCC</text>
<text x="210.1" y="74.3">+3V3</text>
<text x="226.8" y="72.5" transform="rotate(-90 226.8 72.5)">U9</text>
<text x="228.7" y="76.7" transform="rotate(-90 228.7 76.7)">2N7000</text>
<text x="39.9" y="79.6">VCC</text>
<text x="51" y="82.3" transform="rotate(-90 51 82.3)">C10</text>
<text x="54.8" y="82.3" transform="rotate(-90 54.8 82.3)">22C</text>
<text x="76" y="81.5">GND</text>
<text x="85.5" y="83.4">N$5</text>
<text x="170.5" y="82.9">GND</text>
<text x="198.4" y="83.3">R23</text>
<text x="221.1" y="83.3">R21</text>
<text x="51" y="89.9" transform="rotate(-90 51 89.9)">C11</text>
<text x="54.8" y="89.9" transform="rotate(-90 54.8 89.9)">22C</text>
<text x="85.5" y="89.1">W3</text>
<text x="85.5" y="87.2">W2</text>
<text x="85.5" y="85.3">N$6</text>
<text x="178.5" y="89.1">MOSI</text>
<text x="178.5" y="87.2">MISO</text>
<text x="178.5" y="85.3">SCK</text>
<text x="198.4" y="84.9">10KR</text>
<text x="221.1" y="85.9">10KR DATA</text>
<text x="41.8" y="92.9">GND</text>
<text x="58" y="91" transform="rotate(-90 58 91)">Y1</text>
<text x="64.6" y="91" transform="rotate(-90 64.6 91)">16MHz</text>
<text x="84.5" y="92.9">W5</text>
<text x="85.5" y="91">W4</text>
<text x="178.5" y="91">SS</text>
<text x="178.5" y="92.9">LED</text>
<text x="210.7" y="91.6" transform="rotate(-90 210.7 91.6)">U10</text>
<text x="212.6" y="94.7" transform="rotate(-90 212.6 94.7)">2N7000</text>
<text x="231.6" y="95.8">LED</text>
<text x="243" y="92.5">510R</text>
<text x="243.9" y="94.6">R2</text>
<text x="259.7" y="99">GND</text>
<text x="164.2" y="130.5">10KR</text>
<text x="164.2" y="127.8">R15</text>
<text x="171.6" y="131.8">2SC1815</text>
<text x="176.9" y="129.9">Q4</text>
<text x="180.3" y="130.5">10KR</text>
<text x="180.3" y="127.8">R20</text>
<text x="188.7" y="131.8">2SC1815</text>
<text x="194" y="129.9">Q3</text>
<text x="197.4" y="130.5">10KR</text>
<text x="197.4" y="127.8">R19</text>
<text x="214.5" y="130.5">10KR</text>
<text x="214.5" y="127.8">R18</text>
<text x="221.9" y="131.8">2SC1815</text>
<text x="227.2" y="129.9">Q1</text>
<text x="230.6" y="130.5">10KR</text>
<text x="230.6" y="127.8">R17</text>
<text x="156" y="134.7">Q5</text>
<text x="206.3" y="134.7">Q2</text>
<text x="104" y="152.5">R7</text>
<text x="111.1" y="152.3">510R</text>
<text x="110.6" y="161.8">510R</text>
<text x="182.2" y="160.5">SERIAL_LOADER</text>
<text x="185.1" y="158.6">J4</text>
<text x="231.2" y="159.7">GND</text>
<text x="102.4" y="165.8">R10</text>
<text x="102.6" y="167.7">R11</text>
<text x="103.5" y="162">R8</text>
<text x="103.5" y="163.9">R9</text>
<text x="110.6" y="163.7">510R</text>
<text x="110.6" y="165.6">510R</text>
<text x="110.6" y="167.5">510R</text>
<text x="117.7" y="162.2">N$23</text>
<text x="117.7" y="164.1">N$24</text>
<text x="117.7" y="166">N$25</text>
<text x="117.7" y="167.9">N$26</text>
<text x="145.2" y="167.9">GND</text>
<text x="145.2" y="164.1">N$30</text>
<text x="150" y="166">MOSI serial data input pin</text>
<text x="175.6" y="162.2">VCC</text>
<text x="207.9" y="164.1">RESET</text>
<text x="207.9" y="166">TXD</text>
<text x="207.9" y="167.9">RXD</text>
<text x="102.4" y="169.6">R12</text>
<text x="102.4" y="171.5">R13</text>
<text x="102.4" y="173.4">R14</text>
<text x="110.6" y="169.4">510R</text>
<text x="110.6" y="171.3">510R</text>
<text x="110.6" y="173.2">510R</text>
<text x="117.7" y="169.8">N$27</text>
<text x="117.7" y="171.7">N$28</text>
<text x="117.7" y="173.6">N$29</text>
<text x="150" y="171.7">SCK</text>
<text x="150" y="169.8">SS</text>
<text x="207.9" y="171.7">GND</text>
<text x="207.9" y="169.8">VCC</text>
<text x="117.7" y="175.5">GND</text>
</g>
<g font-size="1.9" fill="#0dab76">
<text x="123.4" y="49.3">Analog input 0</text>
<text x="216.4" y="49.3">Analog input 1</text>
<text x="172.8" y="68.2">Analog input 5</text>
<text x="172.8" y="70.1">Analog input 4</text>
<text x="172.8" y="77.7">Analog input 0</text>
<text x="81.7" y="95.8">digitalPin8</text>
<text x="166.3" y="92.9">digitalPin9</text>
<text x="231.6" y="93.9">digitalPin9</text>
<text x="176.6" y="166">PB4</text>
<text x="183.2" y="166">pin 12</text>
<text x="155.7" y="169.8">latch pin</text>
<text x="155.7" y="171.7">shift resister clock pin</text>
<text x="176.6" y="169.8">PB3</text>
<text x="183.2" y="169.8">pin 11</text>
<text x="183.2" y="171.7">pin 13</text>
</g>
<g font-size="1.6" fill="#808080">
<text x="47.3" y="36.1" transform="rotate(-90 47.3 36.1)">4</text>
<text x="48.1" y="40.5" transform="rotate(-90 48.1 40.5)">4</text>
<text x="52.9" y="36.1" transform="rotate(-90 52.9 36.1)">3</text>
<text x="53.8" y="40.5" transform="rotate(-90 53.8 40.5)">3</text>
<text x="70" y="37.1" transform="rotate(-90 70 37.1)">4</text>
<text x="70.9" y="41.5" transform="rotate(-90 70.9 41.5)">4</text>
<text x="75.7" y="37.1" transform="rotate(-90 75.7 37.1)">3</text>
<text x="76.6" y="41.5" transform="rotate(-90 76.6 41.5)">3</text>
<text x="92.8" y="38" transform="rotate(-90 92.8 38)">4</text>
<text x="98.5" y="38" transform="rotate(-90 98.5 38)">3</text>
<text x="115.6" y="37.1" transform="rotate(-90 115.6 37.1)">4</text>
<text x="116.4" y="41.5" transform="rotate(-90 116.4 41.5)">4</text>
<text x="121.3" y="37.1" transform="rotate(-90 121.3 37.1)">3</text>
<text x="122.1" y="41.5" transform="rotate(-90 122.1 41.5)">3</text>
<text x="142.1" y="37.1" transform="rotate(-90 142.1 37.1)">4</text>
<text x="143" y="41.5" transform="rotate(-90 143 41.5)">4</text>
<text x="147.8" y="37.1" transform="rotate(-90 147.8 37.1)">3</text>
<text x="148.7" y="41.5" transform="rotate(-90 148.7 41.5)">3</text>
<text x="164.9" y="37.1" transform="rotate(-90 164.9 37.1)">4</text>
<text x="165.7" y="41.5" transform="rotate(-90 165.7 41.5)">4</text>
<text x="170.6" y="37.1" transform="rotate(-90 170.6 37.1)">3</text>
<text x="171.4" y="41.5" transform="rotate(-90 171.4 41.5)">3</text>
<text x="185.8" y="37.1" transform="rotate(-90 185.8 37.1)">4</text>
<text x="186.6" y="41.5" transform="rotate(-90 186.6 41.5)">4</text>
<text x="191.5" y="37.1" transform="rotate(-90 191.5 37.1)">3</text>
<text x="192.3" y="41.5" transform="rotate(-90 192.3 41.5)">3</text>
<text x="208.5" y="37.1" transform="rotate(-90 208.5 37.1)">4</text>
<text x="209.4" y="41.5" transform="rotate(-90 209.4 41.5)">4</text>
<text x="214.2" y="37.1" transform="rotate(-90 214.2 37.1)">3</text>
<text x="215.1" y="41.5" transform="rotate(-90 215.1 41.5)">3</text>
<text x="48.1" y="43.7" transform="rotate(-90 48.1 43.7)">2</text>
<text x="53.8" y="43.7" transform="rotate(-90 53.8 43.7)">1</text>
<text x="70.9" y="44.7" transform="rotate(-90 70.9 44.7)">2</text>
<text x="76.6" y="44.7" transform="rotate(-90 76.6 44.7)">1</text>
<text x="93.6" y="45.6" transform="rotate(-90 93.6 45.6)">2</text>
<text x="93.6" y="42.4" transform="rotate(-90 93.6 42.4)">4</text>
<text x="99.3" y="45.6" transform="rotate(-90 99.3 45.6)">1</text>
<text x="99.3" y="42.4" transform="rotate(-90 99.3 42.4)">3</text>
<text x="116.4" y="44.7" transform="rotate(-90 116.4 44.7)">2</text>
<text x="122.1" y="44.7" transform="rotate(-90 122.1 44.7)">1</text>
<text x="143" y="44.7" transform="rotate(-90 143 44.7)">2</text>
<text x="148.7" y="44.7" transform="rotate(-90 148.7 44.7)">1</text>
<text x="165.7" y="44.7" transform="rotate(-90 165.7 44.7)">2</text>
<text x="171.4" y="44.7" transform="rotate(-90 171.4 44.7)">1</text>
<text x="186.6" y="44.7" transform="rotate(-90 186.6 44.7)">2</text>
<text x="192.3" y="44.7" transform="rotate(-90 192.3 44.7)">1</text>
<text x="209.4" y="44.7" transform="rotate(-90 209.4 44.7)">2</text>
<text x="215.1" y="44.7" transform="rotate(-90 215.1 44.7)">1</text>
<text x="47.3" y="48.1" transform="rotate(-90 47.3 48.1)">2</text>
<text x="52.9" y="48.1" transform="rotate(-90 52.9 48.1)">1</text>
<text x="70" y="49.1" transform="rotate(-90 70 49.1)">2</text>
<text x="75.7" y="49.1" transform="rotate(-90 75.7 49.1)">1</text>
<text x="92.8" y="50" transform="rotate(-90 92.8 50)">2</text>
<text x="98.5" y="50" transform="rotate(-90 98.5 50)">1</text>
<text x="115.6" y="49.1" transform="rotate(-90 115.6 49.1)">2</text>
<text x="121.3" y="49.1" transform="rotate(-90 121.3 49.1)">1</text>
<text x="142.1" y="49.1" transform="rotate(-90 142.1 49.1)">2</text>
<text x="147.8" y="49.1" transform="rotate(-90 147.8 49.1)">1</text>
<text x="164.9" y="49.1" transform="rotate(-90 164.9 49.1)">2</text>
<text x="170.6" y="49.1" transform="rotate(-90 170.6 49.1)">1</text>
<text x="185.8" y="49.1" transform="rotate(-90 185.8 49.1)">2</text>
<text x="191.5" y="49.1" transform="rotate(-90 191.5 49.1)">1</text>
<text x="208.5" y="49.1" transform="rotate(-90 208.5 49.1)">2</text>
<text x="214.2" y="49.1" transform="rotate(-90 214.2 49.1)">1</text>
<text x="91.4" y="68">1</text>
<text x="91.4" y="69.9">2</text>
<text x="91.4" y="71.8">3</text>
<text x="95.8" y="68.8">(PCINT14/RESET)PC6_PIN(RESET)</text>
<text x="95.8" y="70.7">(PCINT16/RXD)PD0_PIN(RXD)</text>
<text x="131.9" y="70.7">PIN(A4)_PC4_(ADC4/SDA/PCINT12)</text>
<text x="132.1" y="68.8">PIN(A5)_PC5_(ADC5/SCL/PCINT13)</text>
<text x="162.2" y="71.8">26</text>
<text x="162.2" y="69.9">27</text>
<text x="162.2" y="68">28</text>
<text x="91.4" y="73.7">4</text>
<text x="91.4" y="75.6">5</text>
<text x="91.4" y="77.5">6</text>
<text x="95.8" y="72.6">(PCINT17/TXD)PD1_PIN(TXD)</text>
<text x="95.8" y="74.5">(PCINT18/INT0)_PD2_PIN(2)</text>
<text x="95.8" y="76.4">(PCINT19/OC2B/INT1)_PD3_PIN(3)</text>
<text x="135.6" y="74.5">PIN(A2)_PC2_(ADC2/PCINT10)</text>
<text x="135.8" y="72.6">PIN(A3)_PC3_(ADC3/PCINT11)</text>
<text x="136.5" y="76.4">PIN(A1)_PC1_(ADC1/PCINT9)</text>
<text x="162.2" y="77.5">23</text>
<text x="162.2" y="75.6">24</text>
<text x="162.2" y="73.7">25</text>
<text x="91.4" y="79.4">7</text>
<text x="91.4" y="81.3">8</text>
<text x="91.4" y="83.2">9</text>
<text x="95.8" y="78.3">(PCINT20/XCK/T0)_PD4_PIN(4)</text>
<text x="95.8" y="80.2">VCC</text>
<text x="95.8" y="82.1">GND_2</text>
<text x="95.8" y="84">(PCINT6/XTAL1/TOSC1)_PB6</text>
<text x="136.5" y="78.3">PIN(A0)_PC0_(ADC0/PCINT8)</text>
<text x="154.4" y="82.1">AREF</text>
<text x="155.1" y="80.2">GND</text>
<text x="162.2" y="83.2">20</text>
<text x="162.2" y="81.3">21</text>
<text x="162.2" y="79.4">22</text>
<text x="60.5" y="85.1" transform="rotate(-90 60.5 85.1)">2</text>
<text x="90.5" y="85.1">10</text>
<text x="90.5" y="88.9">12</text>
<text x="90.6" y="87">11</text>
<text x="95.8" y="85.9">(PCINT7/XTAL2/TOSC2)_PB7</text>
<text x="95.8" y="87.8">(PCINT21/OC0B/T1)_PD5_PIN(5)</text>
<text x="95.8" y="89.7">(PCINT22/OC0A/AIN0)_PD6_PIN(6)</text>
<text x="132.3" y="89.7">PIN(11)_PB3_(MOSI/OC2A/PCINT3)</text>
<text x="137" y="87.8">PIN(12)_PB4_(MISO/PCINT4)</text>
<text x="137.8" y="85.9">PIN(13)_PB5_(SCK/PCINT5)</text>
<text x="154.3" y="84">AVCC</text>
<text x="162.2" y="88.9">17</text>
<text x="162.2" y="87">18</text>
<text x="162.2" y="85.1">19</text>
<text x="60.5" y="90.3" transform="rotate(-90 60.5 90.3)">1</text>
<text x="90.5" y="90.8">13</text>
<text x="90.5" y="92.7">14</text>
<text x="95.8" y="91.6">(PCINT23/AIN1)_PD7_PIN(7)</text>
<text x="95.8" y="93.5">(PCINT0/CLKO/ICP1)_PB0_PIN(8)</text>
<text x="134.1" y="91.6">PIN(10)_PB2_(SS/OC1B/PCINT2)</text>
<text x="137.6" y="93.5">PIN(9)_PB1_(OC1A/PCINT1)</text>
<text x="162.2" y="92.7">15</text>
<text x="162.2" y="90.8">16</text>
<text x="74.8" y="120.6" transform="rotate(-90 74.8 120.6)">4</text>
<text x="86.2" y="120.6" transform="rotate(-90 86.2 120.6)">1</text>
<text x="101.3" y="120.6" transform="rotate(-90 101.3 120.6)">2</text>
<text x="116.5" y="120.6" transform="rotate(-90 116.5 120.6)">6</text>
<text x="131.7" y="120.6" transform="rotate(-90 131.7 120.6)">8</text>
<text x="86.2" y="143.9" transform="rotate(-90 86.2 143.9)">3</text>
<text x="88" y="143.9" transform="rotate(-90 88 143.9)">5</text>
<text x="93.7" y="143.9" transform="rotate(-90 93.7 143.9)">7</text>
<text x="80.5" y="144.8" transform="rotate(-90 80.5 144.8)">14</text>
<text x="82.4" y="144.8" transform="rotate(-90 82.4 144.8)">16</text>
<text x="84.3" y="144.8" transform="rotate(-90 84.3 144.8)">13</text>
<text x="89.9" y="144.7" transform="rotate(-90 89.9 144.7)">11</text>
<text x="91.8" y="144.8" transform="rotate(-90 91.8 144.8)">15</text>
<text x="123.6" y="161.9">1</text>
<text x="143.2" y="161.9">16</text>
<text x="210" y="161.9">3</text>
<text x="210" y="156.2">4</text>
<text x="214.4" y="157.1">4</text>
<text x="217.6" y="157.1">2</text>
<text x="221.9" y="161.9">1</text>
<text x="221.9" y="156.2">2</text>
<text x="123.6" y="163.8">2</text>
<text x="123.6" y="165.7">3</text>
<text x="123.6" y="167.6">4</text>
<text x="128" y="162.7">QB</text>
<text x="128" y="164.6">QC</text>
<text x="128" y="166.5">QD</text>
<text x="136.3" y="162.7">VCC</text>
<text x="136.4" y="166.5">SER</text>
<text x="137.4" y="164.6">QA</text>
<text x="143.2" y="167.6">13</text>
<text x="143.2" y="165.7">14</text>
<text x="143.2" y="163.8">15</text>
<text x="191.3" y="164.8">RESET</text>
<text x="193.4" y="166.7">TXD</text>
<text x="200.1" y="165.9">TXD</text>
<text x="200.1" y="167.8">RXD</text>
<text x="200.1" y="164">RESET</text>
<text x="214.4" y="162.7">3</text>
<text x="217.6" y="162.7">1</text>
<text x="123.6" y="169.5">5</text>
<text x="123.6" y="171.4">6</text>
<text x="123.6" y="173.3">7</text>
<text x="128" y="168.4">QE</text>
<text x="128" y="170.3">QF</text>
<text x="128" y="172.2">QG</text>
<text x="134.3" y="172.2">SRCLK</text>
<text x="135.4" y="170.3">RCLK</text>
<text x="137.4" y="168.4">OE</text>
<text x="143.2" y="173.3">10</text>
<text x="143.2" y="171.4">11</text>
<text x="143.2" y="169.5">12</text>
<text x="193.1" y="172.4">GND</text>
<text x="193.2" y="168.6">RXD</text>
<text x="195.5" y="170.5">V</text>
<text x="200.1" y="169.7">V</text>
<text x="200.1" y="171.6">GND</text>
<text x="123.6" y="175.2">8</text>
<text x="128" y="174.1">QH</text>
<text x="128" y="176">GND</text>
<text x="134.2" y="174.1">SRCLR</text>
<text x="135.5" y="176">QH_2</text>
<text x="143.2" y="175.2">9</text>
</g>
<g font-size="1.3" fill="#808080">
<text x="128.6" y="52.1">KEY1</text>
<text x="221.5" y="51.2">KEY2</text>
<text x="230.6" y="65.5" transform="rotate(-90 230.6 65.5)">G</text>
<text x="225.9" y="69.2" transform="rotate(-90 225.9 69.2)">D</text>
<text x="232.5" y="69.1" transform="rotate(-90 232.5 69.1)">S</text>
<text x="214.5" y="83.5" transform="rotate(-90 214.5 83.5)">G</text>
<text x="209.8" y="87.2" transform="rotate(-90 209.8 87.2)">D</text>
<text x="216.4" y="87.2" transform="rotate(-90 216.4 87.2)">S</text>
<text x="163.3" y="117.6">W5</text>
<text x="179.4" y="117.6">W1</text>
<text x="196.5" y="117.6">W2</text>
<text x="213.6" y="117.6">W3</text>
<text x="229.7" y="117.6">W4</text>
</g>
</svg>
